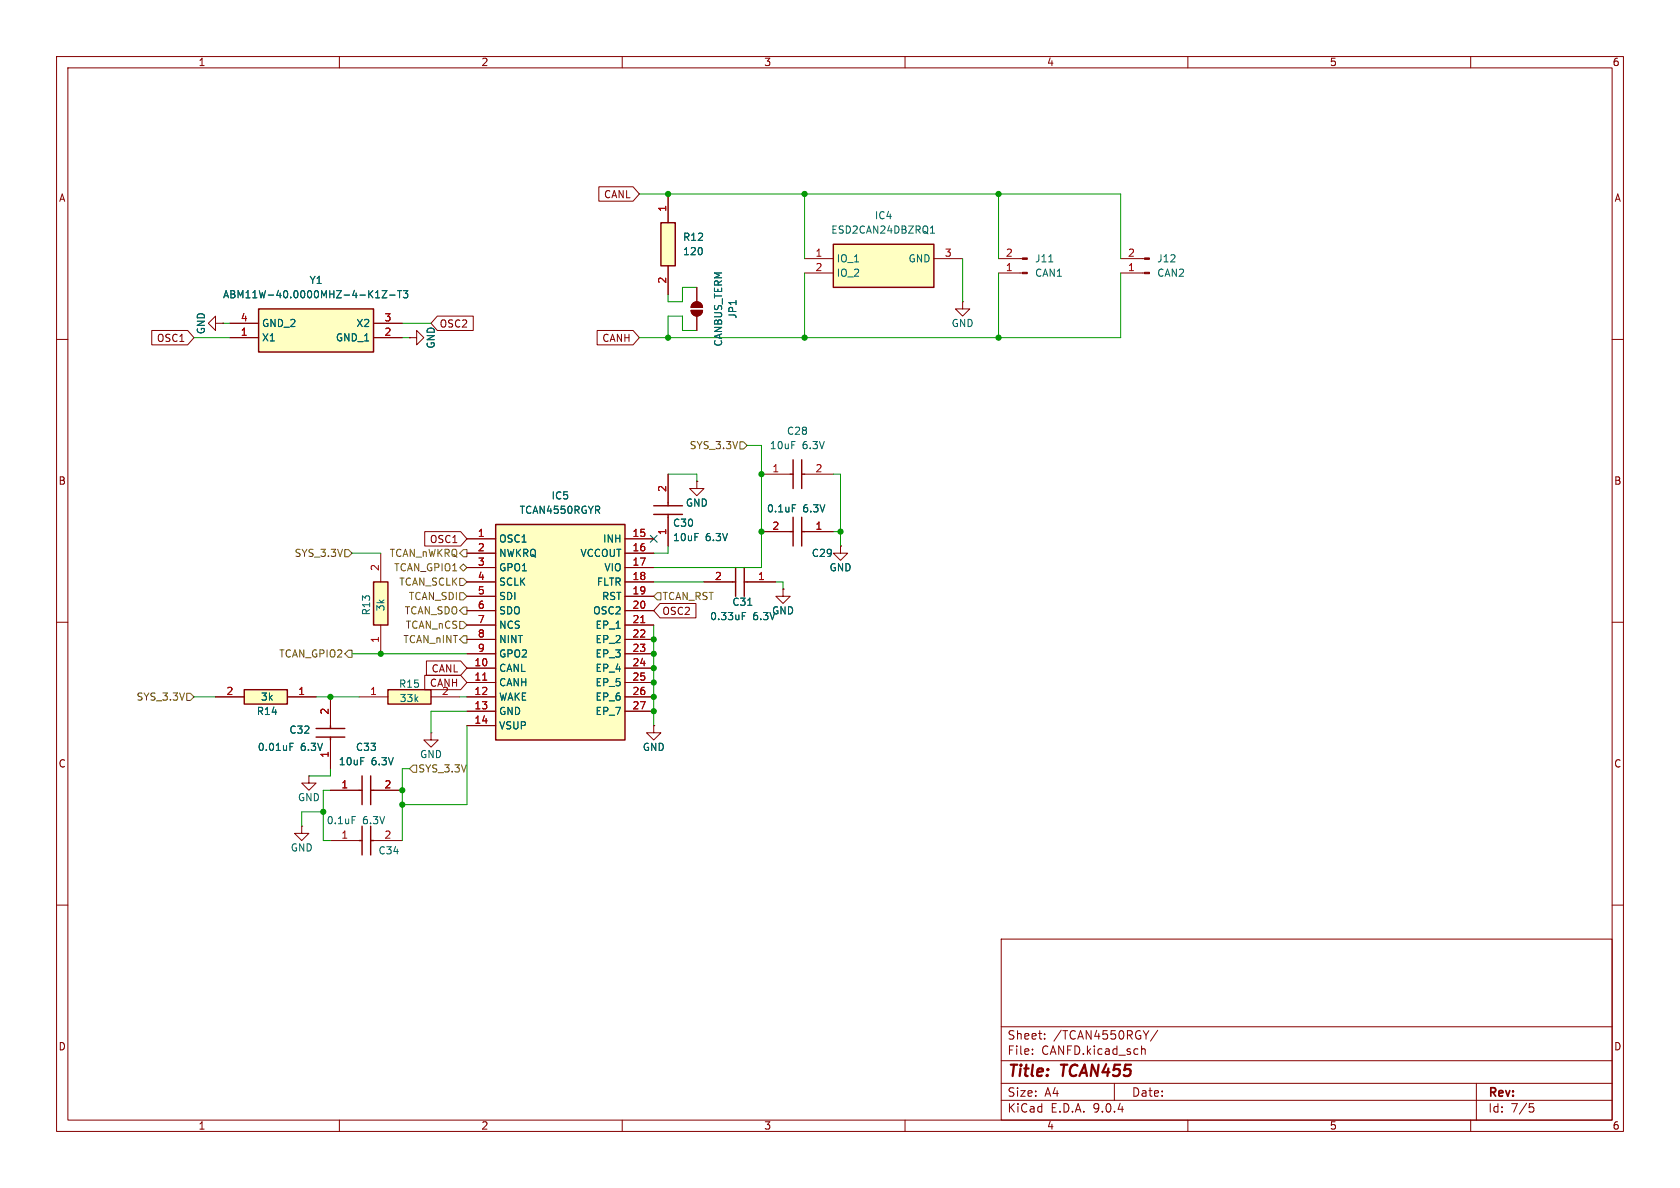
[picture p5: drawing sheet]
<svg xmlns="http://www.w3.org/2000/svg" width="297mm" height="210mm" viewBox="0 0 297 210" stroke-linecap="round" stroke-linejoin="round" font-family="sans-serif">
<g fill="none" stroke="#840000" stroke-width=".18">
<path d="M10 10h277v190h-277zM12 12h273v186h-273zM60 10v2M110 10v2M160 10v2M210 10v2M260 10v2M170.2 53.3v1.3h1.2l-1.2 1.3-1.3-1.3h1.3M170.2 53.3h.1M10 60h2M285 60h2M134.6 94h5.1"/>
<path d="M134.6 83.8h5.1M142.2 94h5.1M142.2 83.8h5.1M148.6 96.5v1.3h1.3l-1.3 1.3-1.3-1.3h1.3M148.6 96.5h.1M10 110h2M124.5 102.9h5M132.1 102.9h5.1M285 110h2M115.6 128.3v1.2h1.2l-1.2 1.3-1.3-1.3h1.3M115.6 128.3h.1M53.3 146.1v1.2h1.3l-1.3 1.3-1.2-1.3h1.2"/>
<path d="M53.3 146.1h.1M10 160h2M177 166h108v32h-108zM285 160h2M60 198v2M110 198v2M160 198v2M177 194.5h108M177 191.5h108M177 187.5h108M177 181.5h108M182.5 186.3v.1"/>
<path d="M182.5 185.5v.1M184.7 183.6v.1M184.7 182.8v.1M197 191.5v3M201.8 184.9v1.5M201.8 185.5l.2-.1 .4 .1 .1 .9M203.1 182.2l-.5 .8M204.7 182.1l-1.3 2M210 198v2M260 198v2M261 191.5v6.5M270.4 195.1h.7"/>
<path d="M270.5 195.7h.4l.3 .3-.2 .5-.5 .1"/>
</g>
<path d="M139.7 94h.5M139.7 83.8h.5M140.2 81.3v5.1M140.2 91.4v5.1M141.7 94h.5M141.7 81.3v5.1M141.7 91.4v5.1M141.7 83.8h.5M129.5 102.9h.5M130 100.3v5.1M131.6 102.9h.5M131.6 100.3v5.1" fill="none" stroke="#840000" stroke-width=".25"/>
<path d="M140.1 89.2h.6M131.2 108.9h.5M131.2 108.3h.6M132.2 107h.7" fill="none" stroke="#006464" stroke-width=".18"/>
<path d="M147.3 43.2h17.8v7.6h-17.8z" fill="#ffffc2"/>
<path d="M147.3 43.2h17.8v7.6h-17.8z" fill="none" stroke="#840000" stroke-width=".25"/>
<path d="M142.2 45.7h5.1M142.2 48.3h5.1M165.1 45.7h5.1M198.1 45.7h4.2M198.1 48.3h4.2" fill="none" stroke="#840000" stroke-width=".18"/>
<path d="M164.5 41.2h.7M164.6 40.3l.3-.4v1.3" fill="none" stroke="#006464" stroke-width=".18"/>
<g fill="#840000" stroke="#840000" stroke-width=".18">
<path d="M202.3 48.1h.9v.3h-.9z"/>
<path d="M202.3 45.6h.9v.2h-.9z"/>
</g>
<path d="M87.6 92.7h22.9v38.1h-22.9z" fill="#ffffc2"/>
<path d="M87.6 92.7h22.9v38.1h-22.9z" fill="none" stroke="#840000" stroke-width=".25"/>
<g fill="none" stroke="#840000" stroke-width=".18">
<path d="M38.1 57.2v-1.3l-1.3 1.3 1.3 1.2v-1.2h1.3M39.4 57.2h.1M82.5 95.3h5.1M82.5 97.8h5.1M110.5 95.3h5.1M110.5 97.8h5.1M82.5 100.3h5.1M82.5 102.9h5.1M82.5 105.4h5.1M82.5 108h5.1M82.5 110.5h5.1M82.5 113h5.1"/>
<path d="M82.5 115.6h5.1M82.5 118.1h5.1M110.5 100.3h5.1M110.5 102.9h5.1M110.5 105.4h5.1M110.5 108h5.1M110.5 110.5h5.1M110.5 113h5.1M110.5 115.6h5.1M110.5 118.1h5.1M82.5 120.7h5.1M82.5 123.2h5.1"/>
<path d="M82.5 125.7h5.1M82.5 128.3h5.1M110.5 120.7h5.1M110.5 123.2h5.1M110.5 125.7h5.1"/>
</g>
<path d="M113.3 110.1h.7M85.3 120.2h.8" fill="none" stroke="#a90000" stroke-width=".18"/>
<path d="M45.7 54.6h20.3v7.6h-20.3z" fill="#ffffc2"/>
<path d="M45.7 54.6h20.3v7.6h-20.3z" fill="none" stroke="#840000" stroke-width=".25"/>
<path d="M40.6 57.2h5.1M40.6 59.7h5.1M66 57.2h5.1M66 59.7h5.1M122.2 54.9h2a1.02 1.02 0 0 1-1 1 1.02 1.02 0 0 1-1-1zM122.5 53.6a1.02 1.02 0 0 1 1.1-.2 1.02 1.02 0 0 1 .6 1h-2zM123.2 50.8v2.5M123.2 55.9v2.5M176.5 48.3h4.2M176.5 45.7h4.2" fill="none" stroke="#840000" stroke-width=".18"/>
<path d="M66.4 52.6h.7M66.4 51.7l.4-.3v1.2M67.6 51.4h.8l-.8 1.2h.8M68.9 52.2h.9M70.3 51.4h.7M70.6 51.4v1.2M71.3 51.4h.8l-.4 .5 .3 .1v.5l-.2 .1-.5-.1M185.4 46.3h.7" fill="none" stroke="#006464" stroke-width=".18"/>
<g fill="#840000" stroke="#840000" stroke-width=".18">
<path d="M180.7 48.1h.9v.3h-.9z"/>
<path d="M180.7 45.6h.9v.2h-.9z"/>
<path d="M122.5 53.6a1.02 1.02 0 0 1 1.1-.2 1.02 1.02 0 0 1 .6 1h-2z"/>
<path d="M122.2 54.9h2a1.02 1.02 0 0 1-1 1 1.02 1.02 0 0 1-1-1z"/>
</g>
<path d="M66 102.9h2.6v7.6h-2.6z" fill="#ffffc2"/>
<path d="M66 102.9h2.6v7.6h-2.6z" fill="none" stroke="#840000" stroke-width=".25"/>
<path d="M67.3 97.8v5.1M67.3 110.5v5.1" fill="none" stroke="#840000" stroke-width=".18"/>
<path d="M68.6 121.9h7.6v2.6h-7.6z" fill="#ffffc2"/>
<path d="M68.6 121.9h7.6v2.6h-7.6z" fill="none" stroke="#840000" stroke-width=".25"/>
<path d="M138.4 104.1v1.3h1.3l-1.3 1.3-1.2-1.3h1.2M138.4 104.1h.1M63.5 123.2h5.1M76.2 123.2h5.1" fill="none" stroke="#840000" stroke-width=".18"/>
<path d="M43.2 121.9h7.6v2.6h-7.6z" fill="#ffffc2"/>
<g fill="none" stroke="#840000" stroke-width=".25">
<path d="M115.6 90.9h5M115.6 89.4h5M118.1 88.9v.5M118.1 90.9v.5M43.2 121.9h7.6v2.6h-7.6zM55.9 130.3h5.1M55.9 128.8h5.1M58.4 128.3v.5M58.4 130.3v.5M63.5 139.7h.5M64 137.2v5M65.5 139.7h.5"/>
<path d="M65.5 137.2v5M63.5 148.6h.5M64 146.1v5M65.5 146.1v5M65.5 148.6h.5"/>
</g>
<g fill="none" stroke="#840000" stroke-width=".18">
<path d="M72.4 59.7h1.3v-1.3l1.2 1.3-1.2 1.3v-1.3M72.4 59.7h.1M118.1 83.8v5.1M118.1 91.4v5.1M38.1 123.2h5.1M50.8 123.2h5.1M54.6 137.2v1.2h1.3l-1.3 1.3-1.3-1.3h1.3M54.6 137.2h.1M58.4 139.7h5.1M58.4 123.2v5.1M58.4 130.8v5.1M66 139.7h5.1"/>
<path d="M76.2 129.5v1.3h1.3l-1.3 1.3-1.3-1.3h1.3M76.2 129.5h.1M58.4 148.6h5.1M66 148.6h5.1"/>
</g>
<path d="M51.3 132h.4M51.3 131.4h.6M62.2 144.3h.6" fill="none" stroke="#006464" stroke-width=".18"/>
<path d="M116.8 39.4h2.6v7.6h-2.6z" fill="#ffffc2"/>
<path d="M116.8 39.4h2.6v7.6h-2.6z" fill="none" stroke="#840000" stroke-width=".25"/>
<g fill="none" stroke="#840000" stroke-width=".18">
<path d="M105.9 33h6l1.1 1.3-1.1 1.3h-6zM118.1 34.3v5.1M26.8 58.4h6.4l1.1 1.3-1.1 1.3h-6.4zM39.4 57.2h.1M40.6 57.2h5.1M40.6 59.7h5.1M66 57.2h5.1M66 59.7h5.1M72.4 59.7h.1M77.3 55.9h6.4v2.5h-6.4l-1.1-1.2zM105.6 58.4h6.3l1.1 1.3-1.1 1.3h-6.3zM118.1 47v5.1"/>
<path d="M123.2 50.8v2.5M123.2 55.9v2.5M75.1 94h6.3l1.1 1.3-1.1 1.2h-6.3zM82.5 95.3h5.1M82.5 97.8h5.1M110.5 95.3h5.1M110.5 97.8h5.1M118.1 83.8v5.1M118.1 91.4v5.1M123.2 85.1v1.3h1.3l-1.3 1.2-1.3-1.2h1.3M123.2 85.1h.1M134.6 94h5.1"/>
<path d="M142.2 94h5.1M148.6 96.5h.1M75.1 119.4h6.3l1.1 1.3-1.1 1.2h-6.3zM75.4 116.8h6l1.1 1.3-1.1 1.3h-6zM82.5 102.9h5.1M82.5 100.3h5.1M82.5 105.4h5.1M82.5 108h5.1M82.5 110.5h5.1M82.5 113h5.1M82.5 115.6h5.1M82.5 118.1h5.1"/>
<path d="M110.5 102.9h5.1M110.5 100.3h5.1M110.5 105.4h5.1M110.5 108h5.1M110.5 110.5h5.1M110.5 113h5.1M110.5 115.6h5.1M110.5 118.1h5.1M116.7 106.7h6.3v2.5h-6.3l-1.1-1.2zM124.5 102.9h5M132.1 102.9h5.1M138.4 104.1h.1"/>
<path d="M38.1 123.2h5.1M50.8 123.2h5.1M58.4 123.2v5.1M58.4 130.8v5.1M58.4 139.7h5.1M66 139.7h5.1M82.5 120.7h5.1M82.5 123.2h5.1M82.5 125.7h5.1M82.5 128.3h5.1M110.5 120.7h5.1M110.5 123.2h5.1"/>
<path d="M110.5 125.7h5.1M115.6 128.3h.1"/>
</g>
<g fill="none" stroke="#725600" stroke-width=".18">
<path d="M130.8 78.1h.6l.7 .6-.7 .7h-.6zM61 97.2h.6l.6 .6-.6 .6h-.6zM81.9 97.2h.6v1.2h-.6l-.6-.6zM61 115.6l.6-.7h.6v1.3h-.6zM81.3 100.3l.6-.6 .6 .6-.6 .7zM81.3 113l.6-.6h.6v1.3h-.6zM81.3 109.9h.6l.6 .6-.6 .6h-.6zM81.3 104.8h.6l.6 .6-.6 .6h-.6zM81.3 102.2h.6l.6 .7-.6 .6h-.6zM81.9 107.3h.6v1.3h-.6l-.6-.6zM116.2 104.8h.6v1.2h-.6l-.6-.6zM33 122.6h.7l.6 .6-.6 .6h-.7z"/>
<path d="M73 135.3h.7v1.2h-.7l-.6-.6z"/>
</g>
<g fill="none" stroke="#009600" stroke-width=".18">
<path d="M113 34.3h85.1v11.4M142.2 34.3v11.4M176.5 34.3v11.4M34.3 59.7h6.3M39.4 57.2h1.2M71.1 59.7h1.3M71.1 57.2h5.1M123.2 50.8h-2.6v2.5h-2.5v-1.2M123.2 58.4h-2.6v-2.5h-2.5v3.8M142.2 48.3v11.4M170.2 45.7v7.6M176.5 48.3v11.4"/>
<path d="M198.1 48.3v11.4h-85.1M132.1 78.7h2.5v21.6h-19M62.2 97.8h5.1M118.1 96.5v1.3h-2.5M118.1 83.8h5.1v1.3M147.3 83.8h1.3v12.7M147.3 94h1.3M62.2 115.6h20.3M115.6 102.9h8.9M115.6 110.5v17.8M137.2 102.9h1.2v1.2M34.3 123.2h3.8"/>
<path d="M55.9 123.2h7.6M58.4 135.9v1.3h-3.8M58.4 139.7h-1.3v8.9h1.3M72.4 135.9h-1.3v12.7M81.3 123.2h1.2M82.5 125.7h-6.3v3.8M82.5 128.3v13.9h-11.4M57.1 143.5h-3.8v2.6"/>
</g>
<path d="M115 94.6l1.2 1.3M116.2 94.6l-1.2 1.3" fill="none" stroke="#000084" stroke-width=".18"/>
<g fill="none" stroke="#006464" stroke-width=".18">
<path d="M66.4 52.6h.7M66.4 51.7l.4-.3v1.2M67.6 51.4h.8l-.8 1.2h.8M68.9 52.2h.9M70.3 51.4h.7M70.6 51.4v1.2M71.3 51.4h.8l-.4 .5 .3 .1v.5l-.2 .1-.5-.1M140.1 89.2h.6M131.2 108.9h.5M131.2 108.3h.6M132.2 107h.7M51.3 132h.4"/>
<path d="M51.3 131.4h.6"/>
</g>
<path d="M113.3 110.1h.7M85.3 120.2h.8" fill="none" stroke="#a90000" stroke-width=".18"/>
<g fill="#009600" stroke="#009600" stroke-width=".18">
<circle cx="115.6" cy="113" r=".46"/>
<circle cx="115.6" cy="115.6" r=".46"/>
<circle cx="148.6" cy="94" r=".46"/>
<circle cx="134.6" cy="94" r=".46"/>
<circle cx="115.6" cy="118.1" r=".46"/>
<circle cx="115.6" cy="120.7" r=".46"/>
<circle cx="118.1" cy="59.7" r=".46"/>
<circle cx="115.6" cy="125.7" r=".46"/>
<circle cx="115.6" cy="123.2" r=".46"/>
<circle cx="134.6" cy="83.8" r=".46"/>
<circle cx="176.5" cy="34.3" r=".46"/>
<circle cx="176.5" cy="59.7" r=".46"/>
<circle cx="118.1" cy="34.3" r=".46"/>
<circle cx="142.2" cy="34.3" r=".46"/>
<circle cx="142.2" cy="59.7" r=".46"/>
<circle cx="57.1" cy="143.5" r=".46"/>
<circle cx="71.1" cy="142.2" r=".46"/>
<circle cx="58.4" cy="123.2" r=".46"/>
<circle cx="71.1" cy="139.7" r=".46"/>
<circle cx="67.3" cy="115.6" r=".46"/>
</g>
<g font-size="2.8" fill="#840000">
<text x="178" y="190.9">Title:</text>
<text x="187.7" y="190.9">TCAN455</text>
</g>
<g font-size="2.1" fill="#840000">
<text x="178" y="184">Sheet:</text>
<text x="186.2" y="184">/TCAN4550RGY/</text>
<text x="178" y="186.7">File:</text>
<text x="184.1" y="186.7">CANFD.kicad_sch</text>
<text x="178" y="196.9">KiCad</text>
<text x="178" y="194.1">Size:</text>
<text x="184.7" y="194.1">A4</text>
<text x="185.7" y="196.9">E.D.A.</text>
<text x="193.3" y="196.9">9.0.4</text>
<text x="200" y="194.1">Date:</text>
<text x="263" y="194.3">Rev:</text>
<text x="263" y="196.9">Id:</text>
<text x="267.1" y="196.9">7/5</text>
</g>
<g font-size="1.8" fill="#840000">
<text x="35" y="11.9">1</text>
<text x="85" y="11.9">2</text>
<text x="135" y="11.9">3</text>
<text x="185" y="11.9">4</text>
<text x="235" y="11.9">5</text>
<text x="285" y="11.9">6</text>
<text x="10.3" y="35.9">A</text>
<text x="106.7" y="35.2">CANL</text>
<text x="285.3" y="35.9">A</text>
<text x="77.6" y="58.1">OSC2</text>
<text x="27.6" y="60.6">OSC1</text>
<text x="106.4" y="60.6">CANH</text>
<text x="10.3" y="85.9">B</text>
<text x="285.3" y="85.9">B</text>
<text x="75.9" y="96.2">OSC1</text>
<text x="117" y="108.9">OSC2</text>
<text x="76.2" y="119.1">CANL</text>
<text x="75.9" y="121.6">CANH</text>
<text x="10.3" y="135.9">C</text>
<text x="285.3" y="135.9">C</text>
<text x="10.3" y="185.9">D</text>
<text x="285.3" y="185.9">D</text>
<text x="35" y="199.9">1</text>
<text x="85" y="199.9">2</text>
<text x="135" y="199.9">3</text>
<text x="185" y="199.9">4</text>
<text x="235" y="199.9">5</text>
<text x="285" y="199.9">6</text>
</g>
<g font-size="1.8" fill="#a90000">
<text x="117.9" y="37.5" transform="rotate(-90 117.9 37.5)">1</text>
<text x="144.1" y="45.5">1</text>
<text x="166.9" y="45.5">3</text>
<text x="177.7" y="45.5">2</text>
<text x="199.3" y="45.5">2</text>
<text x="117.9" y="50.2" transform="rotate(-90 117.9 50.2)">2</text>
<text x="144.1" y="48">2</text>
<text x="177.7" y="48">1</text>
<text x="199.3" y="48">1</text>
<text x="42.5" y="56.9">4</text>
<text x="42.5" y="59.4">1</text>
<text x="67.9" y="56.9">3</text>
<text x="67.9" y="59.4">2</text>
<text x="136.5" y="83.6">1</text>
<text x="144.1" y="83.6">2</text>
<text x="117.9" y="87.1" transform="rotate(-90 117.9 87.1)">2</text>
<text x="84.4" y="95">1</text>
<text x="111.7" y="95">15</text>
<text x="117.9" y="94.7" transform="rotate(-90 117.9 94.7)">1</text>
<text x="136.5" y="93.7">2</text>
<text x="144.1" y="93.7">1</text>
<text x="67.1" y="101" transform="rotate(-90 67.1 101)">2</text>
<text x="84.4" y="97.5">2</text>
<text x="84.4" y="100.1">3</text>
<text x="111.7" y="97.5">16</text>
<text x="111.7" y="100.1">17</text>
<text x="84.4" y="102.6">4</text>
<text x="84.4" y="105.2">5</text>
<text x="84.4" y="107.7">6</text>
<text x="111.7" y="102.6">18</text>
<text x="111.7" y="105.2">19</text>
<text x="111.7" y="107.7">20</text>
<text x="126.3" y="102.6">2</text>
<text x="133.9" y="102.6">1</text>
<text x="67.1" y="113.7" transform="rotate(-90 67.1 113.7)">1</text>
<text x="84.4" y="110.2">7</text>
<text x="84.4" y="112.8">8</text>
<text x="111.7" y="110.2">21</text>
<text x="111.7" y="112.8">22</text>
<text x="83.8" y="117.9">10</text>
<text x="84.4" y="115.3">9</text>
<text x="111.7" y="115.3">23</text>
<text x="111.7" y="117.9">24</text>
<text x="39.9" y="122.9">2</text>
<text x="52.6" y="122.9">1</text>
<text x="65.3" y="122.9">1</text>
<text x="78" y="122.9">2</text>
<text x="83.8" y="120.4">11</text>
<text x="83.8" y="122.9">12</text>
<text x="83.8" y="125.5">13</text>
<text x="111.7" y="120.4">25</text>
<text x="111.7" y="122.9">26</text>
<text x="111.7" y="125.5">27</text>
<text x="58.2" y="126.4" transform="rotate(-90 58.2 126.4)">2</text>
<text x="83.8" y="128">14</text>
<text x="58.2" y="134.1" transform="rotate(-90 58.2 134.1)">1</text>
<text x="60.3" y="139.4">1</text>
<text x="67.9" y="139.4">2</text>
<text x="60.3" y="148.3">1</text>
<text x="67.9" y="148.3">2</text>
</g>
<g font-size="1.8" fill="#006464">
<text x="146.9" y="41.5">ESD2CAN24DBZRQ1</text>
<text x="154.6" y="39">IC4</text>
<text x="120.7" y="45.3">120</text>
<text x="120.7" y="42.8">R12</text>
<text x="147.8" y="46.6">IO_1</text>
<text x="160.5" y="46.6">GND</text>
<text x="182.9" y="46.6">J11</text>
<text x="204.5" y="46.6">J12</text>
<text x="39.3" y="52.9">ABM11W-40.0000MHZ-4-K1Z-T3</text>
<text x="54.6" y="50.4">Y1</text>
<text x="147.8" y="49.1">IO_2</text>
<text x="182.9" y="49.1">CAN1</text>
<text x="204.5" y="49.1">CAN2</text>
<text x="36.4" y="59.2" transform="rotate(-90 36.4 59.2)">GND</text>
<text x="46.2" y="58">GND_2</text>
<text x="62.9" y="58">X2</text>
<text x="130.4" y="56.4" transform="rotate(-90 130.4 56.4)">JP1</text>
<text x="168.1" y="58">GND</text>
<text x="46.2" y="60.6">X1</text>
<text x="59.3" y="60.6">GND_1</text>
<text x="77.1" y="61.7" transform="rotate(-90 77.1 61.7)">GND</text>
<text x="127.9" y="61.4" transform="rotate(-90 127.9 61.4)">CANBUS_TERM</text>
<text x="139" y="77.1">C28</text>
<text x="136" y="79.6">10uF</text>
<text x="141.8" y="79.6">6.3V</text>
<text x="97.4" y="88.5">IC5</text>
<text x="121.2" y="89.8">GND</text>
<text x="91.8" y="91">TCAN4550RGYR</text>
<text x="118.9" y="93.3">C30</text>
<text x="118.9" y="95.9">10uF</text>
<text x="124.7" y="95.9">6.3V</text>
<text x="135.5" y="90.8">0.1uF</text>
<text x="141.9" y="90.8">6.3V</text>
<text x="88.1" y="96.1">OSC1</text>
<text x="88.1" y="98.7">NWKRQ</text>
<text x="88.1" y="101.2">GPO1</text>
<text x="102.5" y="98.7">VCCOUT</text>
<text x="106.5" y="96.1">INH</text>
<text x="106.8" y="101.2">VIO</text>
<text x="143.4" y="98.7">C29</text>
<text x="146.6" y="101.2">GND</text>
<text x="88.1" y="103.7">SCLK</text>
<text x="88.1" y="106.3">SDI</text>
<text x="105.4" y="103.7">FLTR</text>
<text x="106.3" y="106.3">RST</text>
<text x="129.4" y="107.3">C31</text>
<text x="65.6" y="108.9" transform="rotate(-90 65.6 108.9)">R13</text>
<text x="68.2" y="108.2" transform="rotate(-90 68.2 108.2)">3k</text>
<text x="88.1" y="108.8">SDO</text>
<text x="88.1" y="111.4">NCS</text>
<text x="88.1" y="113.9">NINT</text>
<text x="104.8" y="108.8">OSC2</text>
<text x="105.2" y="111.4">EP_1</text>
<text x="105.2" y="113.9">EP_2</text>
<text x="125.4" y="109.8">0.33uF</text>
<text x="133.1" y="109.8">6.3V</text>
<text x="136.4" y="108.8">GND</text>
<text x="88.1" y="116.4">GPO2</text>
<text x="88.1" y="119">CANL</text>
<text x="105.2" y="116.4">EP_3</text>
<text x="105.2" y="119">EP_4</text>
<text x="46" y="124.1">3k</text>
<text x="70.4" y="121.8">R15</text>
<text x="70.6" y="124.3">33k</text>
<text x="88.1" y="121.5">CANH</text>
<text x="88.1" y="124.1">WAKE</text>
<text x="105.2" y="121.5">EP_5</text>
<text x="105.2" y="124.1">EP_6</text>
<text x="45.3" y="126.6">R14</text>
<text x="51.1" y="129.9">C32</text>
<text x="88.1" y="126.6">GND</text>
<text x="88.1" y="129.1">VSUP</text>
<text x="105.2" y="126.6">EP_7</text>
<text x="45.5" y="132.9">0.01uF</text>
<text x="53.1" y="132.9">6.3V</text>
<text x="59.8" y="135.5">10uF</text>
<text x="62.8" y="132.9">C33</text>
<text x="65.6" y="135.5">6.3V</text>
<text x="74.2" y="134.2">GND</text>
<text x="113.5" y="132.9">GND</text>
<text x="52.6" y="141.8">GND</text>
<text x="57.7" y="145.9">0.1uF</text>
<text x="64.1" y="145.9">6.3V</text>
<text x="51.3" y="150.7">GND</text>
<text x="66.8" y="151.2">C34</text>
</g>
<g font-size="1.8" fill="#725600">
<text x="121.8" y="79.6">SYS_3.3V</text>
<text x="52" y="98.7">SYS_3.3V</text>
<text x="68.8" y="98.7">TCAN_nWKRQ</text>
<text x="69.6" y="101.2">TCAN_GPIO1</text>
<text x="70.5" y="103.7">TCAN_SCLK</text>
<text x="72.2" y="106.3">TCAN_SDI</text>
<text x="117" y="106.3">TCAN_RST</text>
<text x="71.2" y="113.9">TCAN_nINT</text>
<text x="71.5" y="108.8">TCAN_SDO</text>
<text x="71.6" y="111.4">TCAN_nCS</text>
<text x="49.3" y="116.4">TCAN_GPIO2</text>
<text x="24" y="124.1">SYS_3.3V</text>
<text x="73.9" y="136.8">SYS_3.3V</text>
</g>
</svg>
